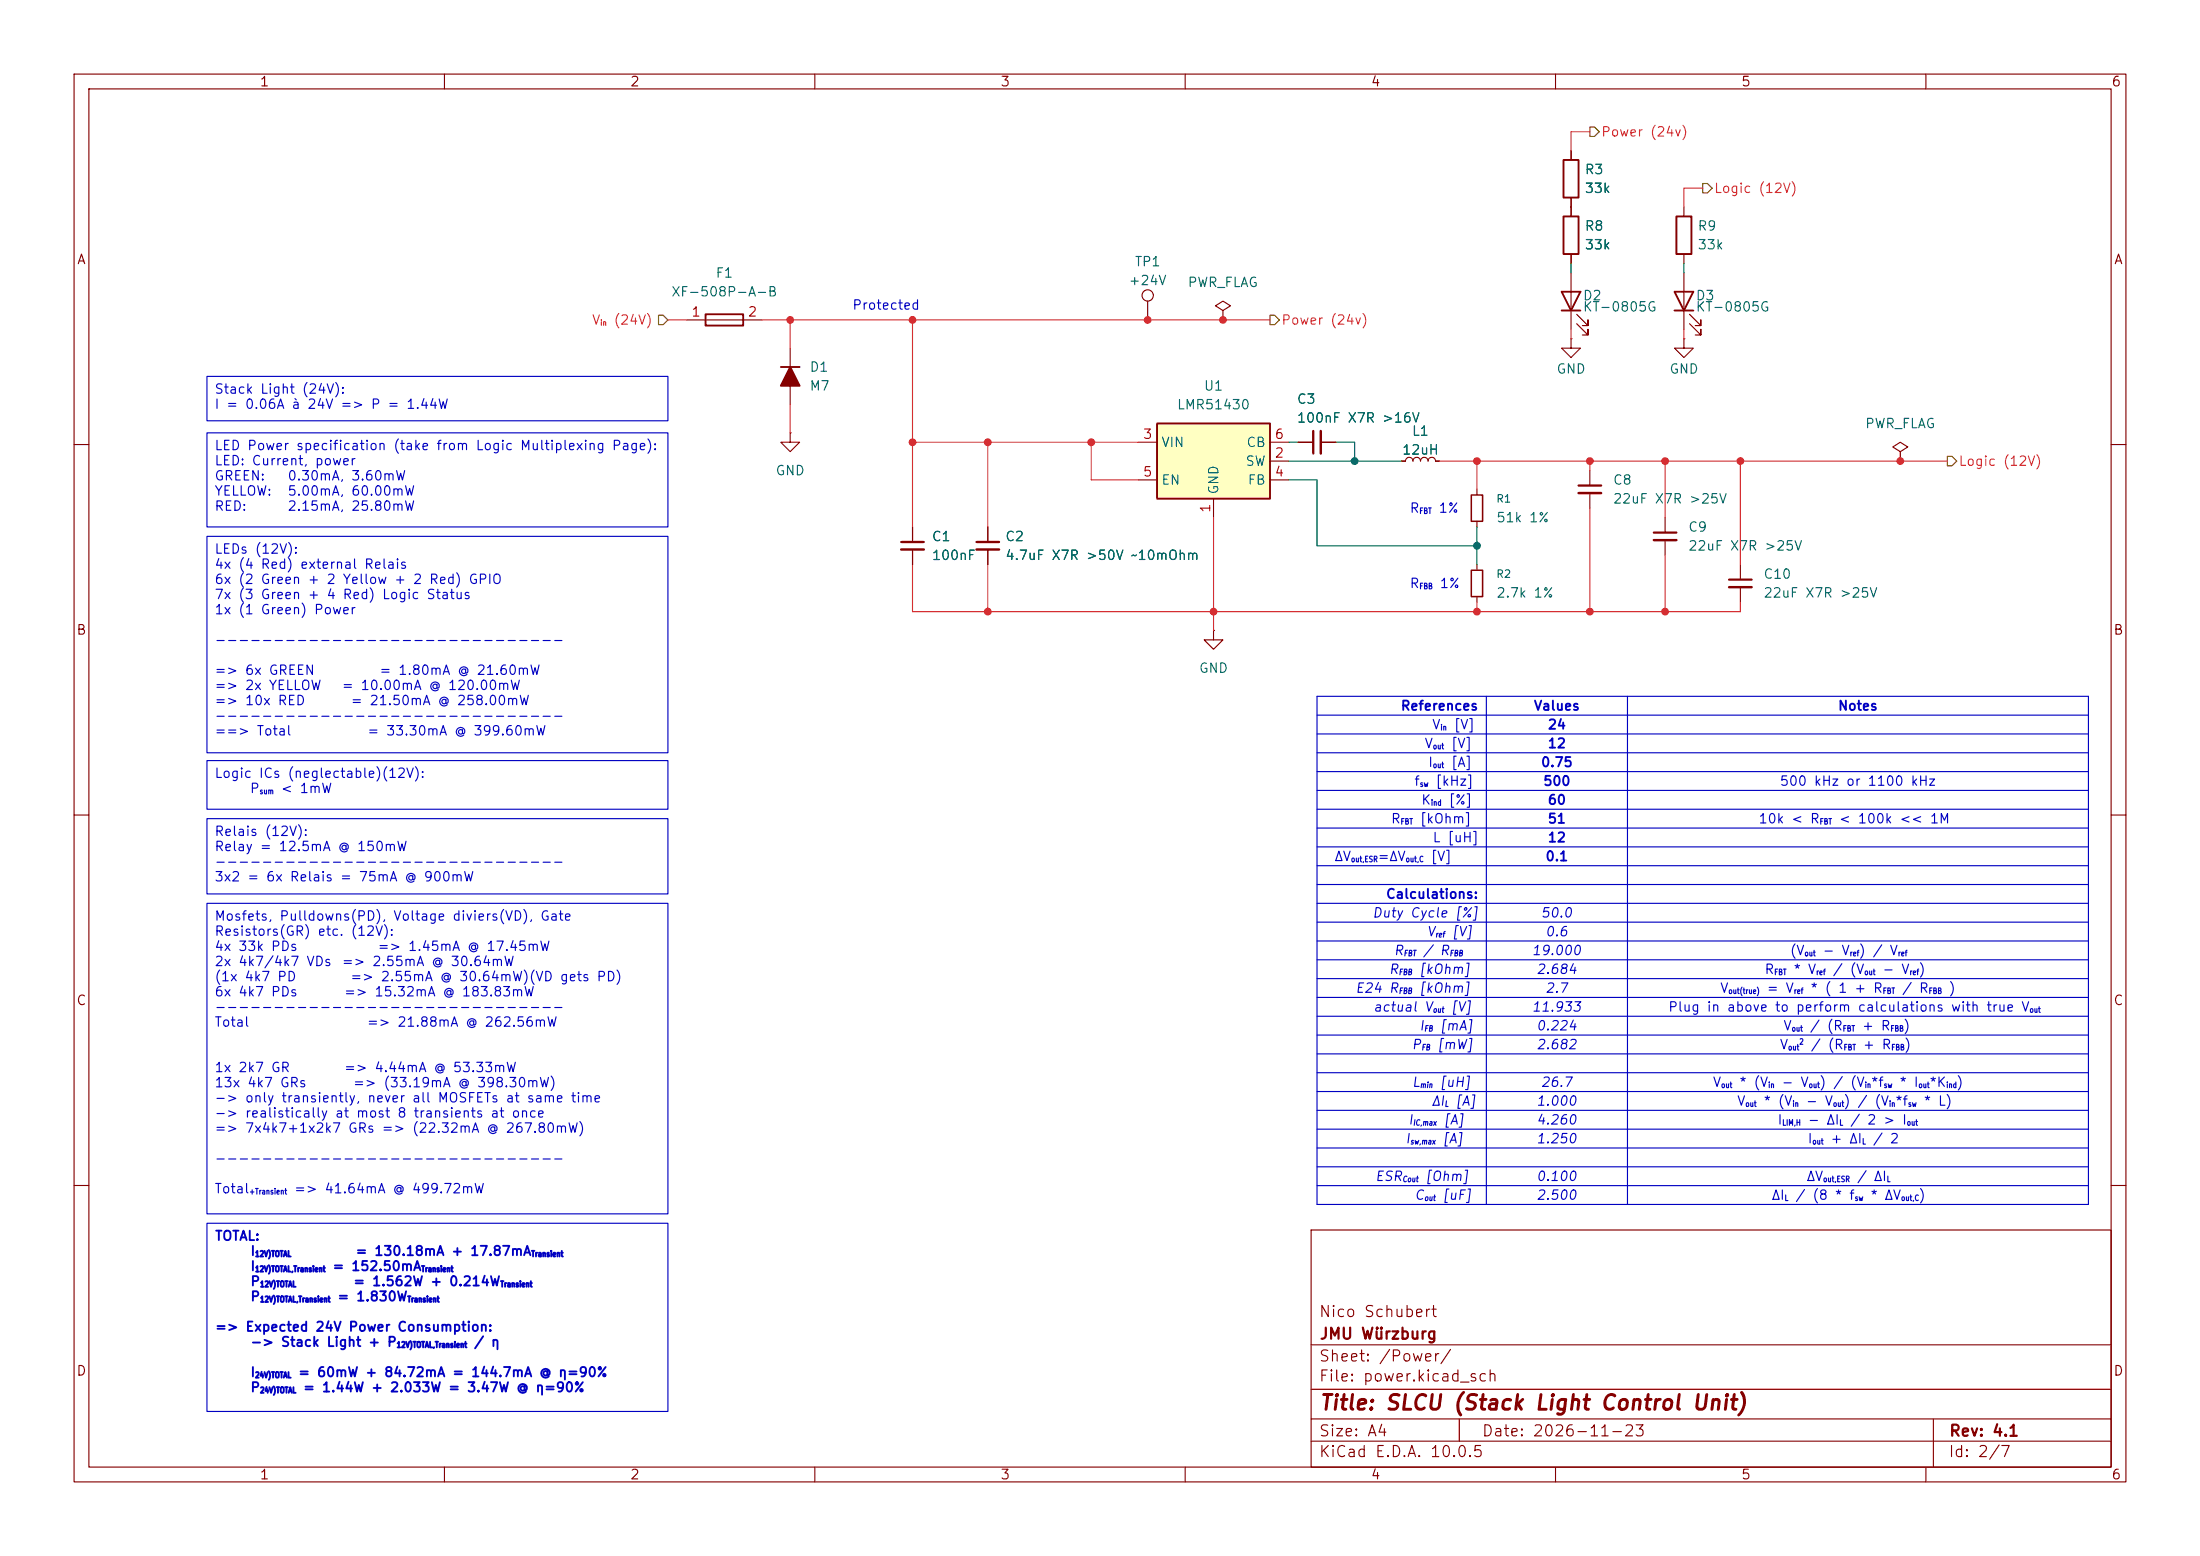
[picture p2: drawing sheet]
<svg xmlns="http://www.w3.org/2000/svg" width="297mm" height="210mm" viewBox="0 0 297 210" stroke-linecap="round" stroke-linejoin="round" font-family="sans-serif">
<g fill="none" stroke="#840000" stroke-width=".15">
<path d="M10 10h277v190h-277zM12 12h273v186h-273zM60 10v2M110 10v2M160 10v2M210 10v2M260 10v2M165.1 41.9l1-.6-1-.7-1 .7 1 .6v1.3M165.1 43.2h.1M175.3 59.7h2M178.3 59.7h2M10 60h2"/>
<path d="M123.2 71.1v2.1M123.2 74.2v2M133.3 71.1v2.1M133.3 74.2v2M199.4 66v.8M199.4 70.4v.7M199.4 76.2v.8M214.6 63.5v2M214.6 66.5v2.1M224.8 69.9v2M224.8 72.9v2M234.9 76.2v2"/>
<path d="M234.9 79.2v2.1M285 60h2M163.8 85.1v1.3h1.3l-1.3 1.2-1.2-1.2h1.2M163.8 85.1h.1M199.4 80.5v.8M10 110h2M285 110h2M10 160h2M177 166h108v32h-108zM285 160h2M60 198v2M110 198v2"/>
<path d="M160 198v2M177 194.5h108M177 191.5h108M177 187.5h108M177 181.5h108M197 191.5v3M210 198v2M260 198v2M261 191.5v6.5"/>
</g>
<path d="M198.6 66.8h1.6v3.6h-1.6zM198.6 77h1.6v3.5h-1.6z" fill="none" stroke="#840000" stroke-width=".2"/>
<path d="M177.3 58.2v3M121.7 73.2h3M131.8 73.2h3.1M213.1 65.5h3.1M223.3 71.9h3M233.4 78.2h3.1" fill="none" stroke="#840000" stroke-width=".3"/>
<path d="M178.3 58.2v3M121.7 74.2h3M131.8 74.2h3.1M213.1 66.5h3.1M223.3 72.9h3M233.4 79.2h3.1" fill="none" stroke="#840000" stroke-width=".33"/>
<path d="M156.2 57.2h15.2v10.1h-15.2z" fill="#ffffc2"/>
<path d="M210.8 39.4h2.6l-1.3 2.5zM211.1 21.6h2v5.1h-2zM211.1 29.2h2v5.1h-2zM226.1 39.4h2.5l-1.3 2.5zM226.3 29.2h2v5.1h-2zM95.2 42.4h5.1v1.5h-5.1zM105.4 49.5h2.5M156.2 57.2h15.2v10.1h-15.2zM210.8 41.9h2.6M226.1 41.9h2.5" fill="none" stroke="#840000" stroke-width=".25"/>
<g fill="none" stroke="#840000" stroke-width=".15">
<path d="M212.1 20.3v1.3M212.1 26.7v2.5M212.1 34.3v1.3M212.1 36.8v7.7M227.3 27.9v1.3M227.3 34.3v1.3M227.3 36.8v7.7M92.7 43.2h10.2M106.7 58.4v1.3h1.2l-1.2 1.3-1.3-1.3h1.3M106.7 58.4h.1M106.7 47v7.6M153.7 59.7h2.5"/>
<path d="M154.9 40.6v2.6M171.4 59.7h2.6M175.3 59.7h2M178.3 59.7h2M212.1 45.7v1.3h1.3l-1.3 1.3-1.3-1.3h1.3M212.1 45.7h.1M212.9 43.7l1.5 1.5v-.7v.7h-.8M212.9 42.4l1.5 1.5v-.7v.7h-.8M227.3 45.7v1.3h1.3l-1.3 1.3-1.2-1.3h1.2M227.3 45.7h.1M228.1 43.7l1.5 1.5v-.7v.7h-.7M228.1 42.4l1.5 1.5v-.7v.7h-.7"/>
<path d="M123.2 71.1v2.1M123.2 74.2v2M133.3 71.1v2.1M133.3 74.2v2M153.7 64.8h2.5M163.8 67.3v2.6M171.4 62.2h2.6M171.4 64.8h2.6M189.2 62.2h.5a.51 .51 0 0 1 .5-.5 .51 .51 0 0 1 .6 .5 .51 .51 0 0 1 .5-.5 .51 .51 0 0 1 .5 .5 .51 .51 0 0 1 .5-.5 .51 .51 0 0 1 .5 .5 .51 .51 0 0 1 .5-.5 .51 .51 0 0 1 .5 .5h.5M256.5 61l1.1-.7-1.1-.6-1 .6 1 .7v1.2M256.5 62.2h.1"/>
<circle cx="154.9" cy="39.9" r=".76"/>
</g>
<path d="M106.7 49.5l1.2 2.6h-2.5z" fill="#840000" stroke="#840000" stroke-width=".25"/>
<path d="M214.6 17.1h.7l.6 .7-.6 .6h-.7zM229.9 24.8h.6l.6 .6-.6 .6h-.6zM88.9 42.5h.6l.7 .7-.7 .6h-.6zM171.4 42.5h.7l.6 .7-.6 .6h-.7zM262.9 61.6h.6l.7 .6-.7 .7h-.6z" fill="none" stroke="#725600" stroke-width=".15"/>
<g fill="none" stroke="#0000c2" stroke-width=".15">
<path d="M27.9 50.8h62.3v6h-62.3zM27.9 58.4h62.3v12.7h-62.3zM27.9 72.4h62.3v29.2h-62.3zM177.8 96.5h104.1M177.8 99.1h104.1M177.8 94h104.1v68.6h-104.1zM200.7 94v68.6M219.7 94v68.6M27.9 110.5h62.3v10.2h-62.3zM27.9 102.7h62.3v6.5h-62.3zM177.8 101.6h104.1M177.8 104.1h104.1"/>
<path d="M177.8 106.7h104.1M177.8 109.2h104.1M177.8 111.8h104.1M177.8 114.3h104.1M177.8 116.8h104.1M177.8 119.4h104.1M27.9 121.9h62.3v41.9h-62.3zM177.8 121.9h104.1M177.8 124.5h104.1M177.8 127h104.1M177.8 129.5h104.1M177.8 132.1h104.1"/>
<path d="M177.8 134.6h104.1M177.8 137.2h104.1M177.8 139.7h104.1M177.8 142.2h104.1M177.8 144.8h104.1M177.8 147.3h104.1M177.8 149.9h104.1M177.8 152.4h104.1M177.8 154.9h104.1M177.8 157.5h104.1M27.9 165.1h62.3v25.4h-62.3zM177.8 160h104.1"/>
</g>
<g fill="none" stroke="#ff2c33" stroke-width=".15">
<path d="M214.6 17.8h-2.5v2.5M229.9 25.4h-2.6v2.5M90.2 43.2h2.5M102.9 43.2h68.5M106.7 43.2v3.8M106.7 54.6v3.8M123.2 59.7h30.5M123.2 43.2v27.9M133.3 59.7v11.4M147.3 59.7v5.1h6.4M212.1 44.5v1.2M227.3 44.5v1.2"/>
<path d="M123.2 76.2v6.4h111.7v-1.3M133.3 76.2v6.4M163.8 69.9v15.2M194.3 62.2h68.6M199.4 62.2v3.8M214.6 62.2v1.3M214.6 68.6v14M224.8 62.2v7.7M224.8 74.9v7.7M234.9 62.2v14M199.4 81.3v1.3"/>
</g>
<path d="M212.1 35.6v1.2M227.3 35.6v1.2M174 59.7h1.3M180.3 59.7h2.6v2.5M174 62.2h15.2M174 64.8h3.8v8.9h21.6M199.4 71.1v5.1" fill="none" stroke="#009600" stroke-width=".15"/>
<g fill="#ff2c33" stroke="#ff2c33" stroke-width=".14">
<circle cx="133.3" cy="59.7" r=".46"/>
<circle cx="123.2" cy="43.2" r=".46"/>
<circle cx="133.3" cy="82.6" r=".46"/>
<circle cx="123.2" cy="59.7" r=".46"/>
<circle cx="106.7" cy="43.2" r=".46"/>
<circle cx="165.1" cy="43.2" r=".46"/>
<circle cx="154.9" cy="43.2" r=".46"/>
<circle cx="163.8" cy="82.6" r=".46"/>
<circle cx="147.3" cy="59.7" r=".46"/>
<circle cx="214.6" cy="82.6" r=".46"/>
<circle cx="224.8" cy="82.6" r=".46"/>
<circle cx="199.4" cy="82.6" r=".46"/>
<circle cx="224.8" cy="62.2" r=".46"/>
<circle cx="256.5" cy="62.2" r=".46"/>
<circle cx="234.9" cy="62.2" r=".46"/>
<circle cx="199.4" cy="62.2" r=".46"/>
<circle cx="214.6" cy="62.2" r=".46"/>
</g>
<g fill="#009600" stroke="#009600" stroke-width=".14">
<circle cx="182.9" cy="62.2" r=".46"/>
<circle cx="199.4" cy="73.7" r=".46"/>
</g>
<text font-size="2" fill="#840000" x="178" y="190.8">Title: SLCU (Stack Light Control Unit)</text>
<g font-size="1.5" fill="#840000">
<text x="178" y="178.1">Nico Schubert</text>
<text x="178" y="184.1">Sheet: /Power/</text>
<text x="178" y="181.1">JMU Würzburg</text>
<text x="178" y="186.8">File: power.kicad_sch</text>
<text x="178" y="197">KiCad E.D.A. 10.0.5</text>
<text x="178" y="194.2">Size: A4</text>
<text x="200" y="194.2">Date: 2026-11-23</text>
<text x="263" y="197">Id: 2/7</text>
<text x="263" y="194.2">Rev: 4.1</text>
</g>
<g font-size="1.3" fill="#840000">
<text x="35" y="12">1</text>
<text x="85" y="12">2</text>
<text x="135" y="12">3</text>
<text x="185" y="12">4</text>
<text x="235" y="12">5</text>
<text x="285" y="12">6</text>
<text x="10.3" y="36">A</text>
<text x="285.3" y="36">A</text>
<text x="10.2" y="86">B</text>
<text x="285.2" y="86">B</text>
<text x="10.2" y="136">C</text>
<text x="285.2" y="136">C</text>
<text x="10.2" y="186">D</text>
<text x="285.2" y="186">D</text>
<text x="35" y="200">1</text>
<text x="85" y="200">2</text>
<text x="135" y="200">3</text>
<text x="185" y="200">4</text>
<text x="235" y="200">5</text>
<text x="285" y="200">6</text>
</g>
<g font-size="1.3" fill="#006464">
<text x="213.9" y="23.8">R3</text>
<text x="213.9" y="26.4">33k</text>
<text x="213.9" y="31.4">R8</text>
<text x="213.9" y="34">33k</text>
<text x="229.1" y="31.4">R9</text>
<text x="229.1" y="34">33k</text>
<text x="90.5" y="40.3">XF-508P-A-B</text>
<text x="96.5" y="37.8">F1</text>
<text x="152.3" y="38.8">+24V</text>
<text x="153.1" y="36.3">TP1</text>
<text x="160.3" y="39.1">PWR_FLAG</text>
<text x="213.6" y="40.8">D2</text>
<text x="228.8" y="40.8">D3</text>
<text x="213.6" y="42.4">KT-0805G</text>
<text x="228.8" y="42.4">KT-0805G</text>
<text x="109.2" y="50.5">D1</text>
<text x="109.2" y="53">M7</text>
<text x="162.4" y="53">U1</text>
<text x="210" y="50.7">GND</text>
<text x="225.3" y="50.7">GND</text>
<text x="158.8" y="55.6">LMR51430</text>
<text x="175" y="54.8">C3</text>
<text x="175" y="57.4">100nF X7R &gt;16V</text>
<text x="190.5" y="59.1">L1</text>
<text x="251.7" y="58.1">PWR_FLAG</text>
<text x="104.6" y="64.5">GND</text>
<text x="156.7" y="60.7">VIN</text>
<text x="156.7" y="65.7">EN</text>
<text x="168.1" y="63.2">SW</text>
<text x="168.2" y="60.7">CB</text>
<text x="168.4" y="65.7">FB</text>
<text x="189.2" y="61.7">12uH</text>
<text x="217.7" y="65.7">C8</text>
<text x="164.8" y="66.8" transform="rotate(-90 164.8 66.8)">GND</text>
<text x="201.9" y="70.8">51k 1%</text>
<text x="217.7" y="68.3">22uF X7R &gt;25V</text>
<text x="125.7" y="73.4">C1</text>
<text x="125.7" y="75.9">100nF</text>
<text x="135.6" y="73.4">C2</text>
<text x="135.6" y="75.9">4.7uF X7R &gt;50V ~10mOhm</text>
<text x="227.8" y="72.1">C9</text>
<text x="227.8" y="74.6">22uF X7R &gt;25V</text>
<text x="201.9" y="81">2.7k 1%</text>
<text x="238" y="78.4">C10</text>
<text x="238" y="81">22uF X7R &gt;25V</text>
<text x="161.8" y="91.1">GND</text>
</g>
<g font-size="1.3" fill="#ff2c33">
<text x="216.1" y="18.7">Power (24v)</text>
<text x="231.3" y="26.4">Logic (12V)</text>
<text x="79.8" y="44.1">V</text>
<text x="82.8" y="44.1">(24V)</text>
<text x="172.9" y="44.1">Power (24v)</text>
<text x="264.3" y="63.2">Logic (12V)</text>
</g>
<g font-size="1.3" fill="#a90000">
<text x="93.2" y="43">1</text>
<text x="100.9" y="43">2</text>
<text x="154.2" y="59.6">3</text>
<text x="172" y="59.6">6</text>
<text x="154.2" y="64.6">5</text>
<text x="172" y="62.1">2</text>
<text x="172" y="64.6">4</text>
<text x="163.7" y="69.3" transform="rotate(-90 163.7 69.3)">1</text>
</g>
<g font-size="1.3" fill="#0000c2">
<text x="115" y="42.1">Protected</text>
<text x="28.9" y="53.5">Stack Light (24V):</text>
<text x="28.9" y="55.5">I = 0.06A à 24V =&gt; P = 1.44W</text>
<text x="28.9" y="61.1">LED Power specification (take from Logic Multiplexing Page):</text>
<text x="28.9" y="63.1">LED: Current, power</text>
<text x="28.9" y="65.2">GREEN:</text>
<text x="38.7" y="65.2">0.30mA, 3.60mW</text>
<text x="28.9" y="67.2">YELLOW:</text>
<text x="28.9" y="69.3">RED:</text>
<text x="38.7" y="67.2">5.00mA, 60.00mW</text>
<text x="38.7" y="69.3">2.15mA, 25.80mW</text>
<text x="190.2" y="69.5">R</text>
<text x="194.1" y="69.5">1%</text>
<text x="28.9" y="75">LEDs (12V):</text>
<text x="28.9" y="77.1">4x (4 Red) external Relais</text>
<text x="28.9" y="79.1">6x (2 Green + 2 Yellow + 2 Red) GPIO</text>
<text x="28.9" y="81.2">7x (3 Green + 4 Red) Logic Status</text>
<text x="28.9" y="83.2">1x (1 Green) Power</text>
<text x="190.2" y="79.7">R</text>
<text x="194.3" y="79.7">1%</text>
<text x="28.9" y="87.3">------------------------------</text>
<text x="28.9" y="91.4">=&gt; 6x GREEN</text>
<text x="28.9" y="93.5">=&gt; 2x YELLOW</text>
<text x="28.9" y="95.5">=&gt; 10x RED</text>
<text x="46" y="93.5">= 10.00mA @ 120.00mW</text>
<text x="47.3" y="95.5">= 21.50mA @ 258.00mW</text>
<text x="51.1" y="91.4">= 1.80mA @ 21.60mW</text>
<text x="28.9" y="97.5">------------------------------</text>
<text x="28.9" y="99.6">==&gt; Total</text>
<text x="49.5" y="99.6">= 33.30mA @ 399.60mW</text>
<text x="189" y="96.2">References</text>
<text x="192.2" y="101.3">V</text>
<text x="193.2" y="98.8">V</text>
<text x="195.8" y="101.3">[V]</text>
<text x="196.2" y="98.8">[V]</text>
<text x="207" y="96.2">Values</text>
<text x="208.8" y="98.7">24</text>
<text x="208.8" y="101.3">12</text>
<text x="248" y="96.2">Notes</text>
<text x="28.9" y="105.3">Logic ICs (neglectable)(12V):</text>
<text x="33.6" y="107.4">P</text>
<text x="37.8" y="107.4">&lt; 1mW</text>
<text x="190.8" y="106.4">f</text>
<text x="192.7" y="103.8">I</text>
<text x="193.7" y="106.4">[kHz]</text>
<text x="195.8" y="103.8">[A]</text>
<text x="207.9" y="103.8">0.75</text>
<text x="208.2" y="106.4">500</text>
<text x="240.2" y="106.4">500 kHz or 1100 kHz</text>
<text x="28.9" y="113.1">Relais (12V):</text>
<text x="187.7" y="111.5">R</text>
<text x="191.6" y="111.5">[kOhm]</text>
<text x="191.8" y="108.9">K</text>
<text x="193.3" y="114">L [uH]</text>
<text x="195.5" y="108.9">[%]</text>
<text x="208.8" y="108.9">60</text>
<text x="208.8" y="111.4">51</text>
<text x="208.8" y="114">12</text>
<text x="237.3" y="111.5">10k &lt; R</text>
<text x="248.2" y="111.5">&lt; 100k &lt;&lt; 1M</text>
<text x="28.9" y="115.2">Relay = 12.5mA @ 150mW</text>
<text x="28.9" y="117.2">------------------------------</text>
<text x="28.9" y="119.3">3x2 = 6x Relais = 75mA @ 900mW</text>
<text x="180.1" y="116.5">ΔV</text>
<text x="185.9" y="116.5">=ΔV</text>
<text x="193.1" y="116.5">[V]</text>
<text x="208.5" y="116.5">0.1</text>
<text x="28.9" y="124.6">Mosfets, Pulldowns(PD), Voltage diviers(VD), Gate</text>
<text x="185.2" y="124.2">Duty Cycle [%]</text>
<text x="187" y="121.6">Calculations:</text>
<text x="207.9" y="124.2">50.0</text>
<text x="28.9" y="126.6">Resistors(GR) etc. (12V):</text>
<text x="28.9" y="128.7">4x 33k PDs</text>
<text x="28.9" y="130.7">2x 4k7/4k7 VDs</text>
<text x="46" y="130.7">=&gt; 2.55mA @ 30.64mW</text>
<text x="50.9" y="128.7">=&gt; 1.45mA @ 17.45mW</text>
<text x="187.4" y="131.8">R</text>
<text x="188.1" y="129.2">R</text>
<text x="191.4" y="131.8">[kOhm]</text>
<text x="192" y="129.2">/ R</text>
<text x="192.5" y="126.7">V</text>
<text x="195.9" y="126.7">[V]</text>
<text x="206.7" y="129.2">19.000</text>
<text x="207.3" y="131.8">2.684</text>
<text x="208.5" y="126.7">0.6</text>
<text x="238.1" y="131.8">R</text>
<text x="241.5" y="129.2">(V</text>
<text x="242" y="131.8">* V</text>
<text x="246" y="129.2">- V</text>
<text x="247.3" y="131.8">/ (V</text>
<text x="250.9" y="129.2">) / V</text>
<text x="254" y="131.8">- V</text>
<text x="259" y="131.8">)</text>
<text x="28.9" y="132.8">(1x 4k7 PD</text>
<text x="28.9" y="134.8">6x 4k7 PDs</text>
<text x="28.9" y="136.8">------------------------------</text>
<text x="46.3" y="134.8">=&gt; 15.32mA @ 183.83mW</text>
<text x="47.2" y="132.8">=&gt; 2.55mA @ 30.64mW)(VD gets PD)</text>
<text x="182.9" y="134.3">E24 R</text>
<text x="185.3" y="136.9">actual V</text>
<text x="191.4" y="134.3">[kOhm]</text>
<text x="195.7" y="136.9">[V]</text>
<text x="206.7" y="136.9">11.933</text>
<text x="208.5" y="134.3">2.7</text>
<text x="225.1" y="136.9">Plug in above to perform calculations with true V</text>
<text x="232.1" y="134.3">V</text>
<text x="238.4" y="134.3">= V</text>
<text x="244.3" y="134.3">* ( 1 + R</text>
<text x="256.7" y="134.3">/ R</text>
<text x="263" y="134.3">)</text>
<text x="28.9" y="138.9">Total</text>
<text x="49.4" y="138.9">=&gt; 21.88mA @ 262.56mW</text>
<text x="190.5" y="141.9">P</text>
<text x="191.5" y="139.4">I</text>
<text x="193.9" y="141.9">[mW]</text>
<text x="194.2" y="139.4">[mA]</text>
<text x="207.3" y="139.4">0.224</text>
<text x="207.3" y="141.9">2.682</text>
<text x="240.2" y="141.9">V</text>
<text x="240.7" y="139.4">V</text>
<text x="244.2" y="139.4">/ (R</text>
<text x="244.3" y="141.9">/ (R</text>
<text x="251.3" y="139.4">+ R</text>
<text x="251.4" y="141.9">+ R</text>
<text x="256.9" y="139.4">)</text>
<text x="257" y="141.9">)</text>
<text x="28.9" y="145">1x 2k7 GR</text>
<text x="28.9" y="147.1">13x 4k7 GRs</text>
<text x="28.9" y="149.1">-&gt; only transiently, never all MOSFETs at same time</text>
<text x="46.3" y="145">=&gt; 4.44mA @ 53.33mW</text>
<text x="47.6" y="147.1">=&gt; (33.19mA @ 398.30mW)</text>
<text x="190.5" y="147">L</text>
<text x="193.2" y="149.6">ΔI</text>
<text x="194.2" y="147">[uH]</text>
<text x="196.3" y="149.6">[A]</text>
<text x="207.3" y="149.6">1.000</text>
<text x="207.9" y="147">26.7</text>
<text x="231.1" y="147">V</text>
<text x="234.4" y="149.6">V</text>
<text x="234.7" y="147">* (V</text>
<text x="238" y="149.6">* (V</text>
<text x="240.4" y="147">- V</text>
<text x="243.7" y="149.6">- V</text>
<text x="245.6" y="147">) / (V *f</text>
<text x="248.8" y="149.6">) / (V *f</text>
<text x="256.3" y="147">* I</text>
<text x="259.6" y="149.6">* L)</text>
<text x="260.4" y="147">*K</text>
<text x="264.1" y="147">)</text>
<text x="28.9" y="151.2">-&gt; realistically at most 8 transients at once</text>
<text x="28.9" y="153.2">=&gt; 7x4k7+1x2k7 GRs =&gt; (22.32mA @ 267.80mW)</text>
<text x="189.6" y="154.6">I</text>
<text x="190" y="152.1">I</text>
<text x="194.6" y="154.6">[A]</text>
<text x="194.7" y="152.1">[A]</text>
<text x="207.3" y="152.1">4.260</text>
<text x="207.3" y="154.6">1.250</text>
<text x="239.9" y="152.1">I</text>
<text x="243.9" y="154.6">I</text>
<text x="244" y="152.1">- ΔI</text>
<text x="247" y="154.6">+ ΔI</text>
<text x="249.7" y="152.1">/ 2 &gt; I</text>
<text x="252.7" y="154.6">/ 2</text>
<text x="28.9" y="157.3">------------------------------</text>
<text x="28.9" y="161.4">Total</text>
<text x="39.6" y="161.4">=&gt; 41.64mA @ 499.72mW</text>
<text x="185.5" y="159.7">ESR</text>
<text x="192.3" y="159.7">[Ohm]</text>
<text x="207.3" y="159.7">0.100</text>
<text x="243.8" y="159.7">ΔV</text>
<text x="250.6" y="159.7">/ ΔI</text>
<text x="28.9" y="167.8">TOTAL:</text>
<text x="190.8" y="162.3">C</text>
<text x="194.6" y="162.3">[uF]</text>
<text x="207.3" y="162.3">2.500</text>
<text x="239.1" y="162.3">ΔI</text>
<text x="242.3" y="162.3">/ (8 * f</text>
<text x="252.4" y="162.3">* ΔV</text>
<text x="259" y="162.3">)</text>
<text x="33.7" y="169.8">I</text>
<text x="33.7" y="171.8">I</text>
<text x="33.7" y="173.9">P</text>
<text x="44.8" y="171.8">= 152.50mA</text>
<text x="47.6" y="173.9">= 1.562W + 0.214W</text>
<text x="47.9" y="169.8">= 130.18mA + 17.87mA</text>
<text x="33.7" y="175.9">P</text>
<text x="45.4" y="175.9">= 1.830W</text>
<text x="28.9" y="180">=&gt; Expected 24V Power Consumption:</text>
<text x="33.7" y="182.1">-&gt; Stack Light + P</text>
<text x="63.9" y="182.1">/ η</text>
<text x="33.7" y="186.2">I</text>
<text x="33.7" y="188.2">P</text>
<text x="40.2" y="186.2">= 60mW + 84.72mA = 144.7mA @ η=90%</text>
<text x="40.8" y="188.2">= 1.44W + 2.033W = 3.47W @ η=90%</text>
</g>
<g font-size="1" fill="#006464">
<text x="201.9" y="68.1">R1</text>
<text x="201.9" y="78.2">R2</text>
</g>
<text font-size=".8" fill="#ff2c33" x="81" y="44.2">in</text>
<g font-size=".8" fill="#0000c2">
<text x="191.6" y="69.5">FBT</text>
<text x="191.6" y="79.7">FBB</text>
<text x="193.4" y="101.3">out</text>
<text x="194.4" y="98.8">in</text>
<text x="35" y="107.4">sum</text>
<text x="191.6" y="106.4">sw</text>
<text x="193.4" y="103.8">out</text>
<text x="189" y="111.5">FBT</text>
<text x="193.1" y="108.9">ind</text>
<text x="245.6" y="111.5">FBT</text>
<text x="182.3" y="116.5">out,ESR</text>
<text x="189.7" y="116.5">out,C</text>
<text x="188.7" y="131.8">FBB</text>
<text x="189.4" y="129.2">FBT</text>
<text x="193.7" y="126.7">ref</text>
<text x="195.6" y="129.2">FBB</text>
<text x="239.5" y="131.8">FBT</text>
<text x="243.5" y="129.2">out</text>
<text x="245.1" y="131.8">ref</text>
<text x="249.6" y="129.2">ref</text>
<text x="251.6" y="131.8">out</text>
<text x="256.1" y="129.2">ref</text>
<text x="257.7" y="131.8">ref</text>
<text x="188.7" y="134.3">FBB</text>
<text x="193.3" y="136.9">out</text>
<text x="233.3" y="134.3">out(true)</text>
<text x="242.1" y="134.3">ref</text>
<text x="254.1" y="134.3">FBT</text>
<text x="260.3" y="134.3">FBB</text>
<text x="273.9" y="136.9">out</text>
<text x="191.8" y="141.9">FB</text>
<text x="192.2" y="139.4">FB</text>
<text x="241.3" y="141.9">out</text>
<text x="241.8" y="139.4">out</text>
<text x="242.8" y="141.2">2</text>
<text x="248.7" y="139.4">FBT</text>
<text x="248.8" y="141.9">FBT</text>
<text x="255.1" y="139.4">FBB</text>
<text x="255.3" y="141.9">FBB</text>
<text x="191.6" y="147">min</text>
<text x="194.9" y="149.6">L</text>
<text x="232.3" y="147">out</text>
<text x="235.6" y="149.6">out</text>
<text x="238.6" y="147">in</text>
<text x="241.9" y="149.6">in</text>
<text x="244.1" y="147">out</text>
<text x="247.4" y="149.6">out</text>
<text x="251.7" y="147">in</text>
<text x="254.2" y="147">sw</text>
<text x="254.9" y="149.6">in</text>
<text x="257.5" y="149.6">sw</text>
<text x="258.9" y="147">out</text>
<text x="262.7" y="147">ind</text>
<text x="190.3" y="154.6">sw,max</text>
<text x="190.7" y="152.1">IC,max</text>
<text x="240.5" y="152.1">LIM,H</text>
<text x="244.6" y="154.6">out</text>
<text x="248.3" y="152.1">L</text>
<text x="251.3" y="154.6">L</text>
<text x="257.4" y="152.1">out</text>
<text x="33.6" y="161.4">+Transient</text>
<text x="189.2" y="159.7">Cout</text>
<text x="246.1" y="159.7">out,ESR</text>
<text x="254.6" y="159.7">L</text>
<text x="192.2" y="162.3">out</text>
<text x="240.9" y="162.3">L</text>
<text x="250.3" y="162.3">sw</text>
<text x="256.6" y="162.3">out,C</text>
<text x="34.4" y="169.8">12V)TOTAL</text>
<text x="34.4" y="171.9">12V)TOTAL,Transient</text>
<text x="35" y="173.9">12V)TOTAL</text>
<text x="56.8" y="171.9">Transient</text>
<text x="67.5" y="173.9">Transient</text>
<text x="71.7" y="169.8">Transient</text>
<text x="35" y="175.9">12V)TOTAL,Transient</text>
<text x="54.9" y="175.9">Transient</text>
<text x="53.5" y="182.1">12V)TOTAL,Transient</text>
<text x="34.4" y="186.2">24V)TOTAL</text>
<text x="35" y="188.2">24V)TOTAL</text>
</g>
</svg>
